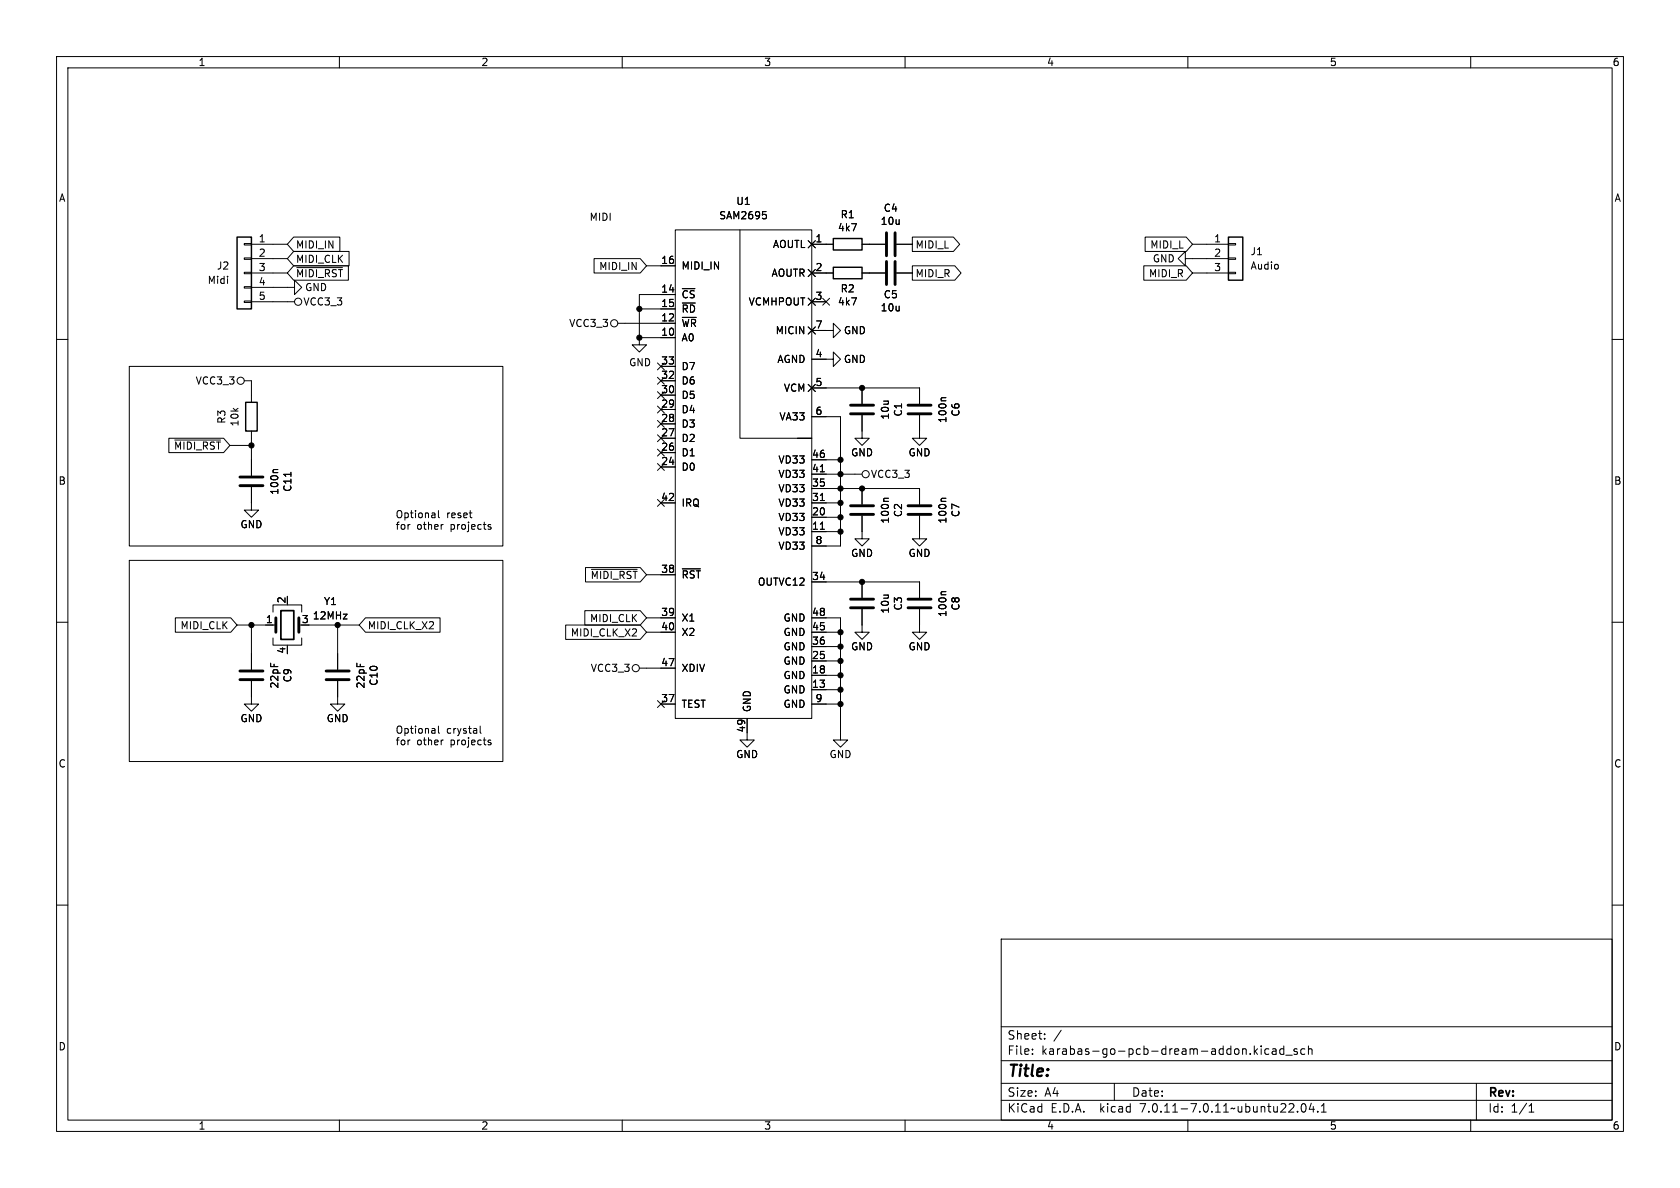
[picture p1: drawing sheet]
<svg xmlns="http://www.w3.org/2000/svg" width="297mm" height="210mm" viewBox="0 0 297 210" stroke-linecap="round" stroke-linejoin="round" font-family="sans-serif">
<g fill="none" stroke="#000" stroke-width=".18">
<path d="M10 10h277v190h-277zM12 12h273v186h-273zM60 10v2M110 10v2M160 10v2M210 10v2M260 10v2M134.8 37.4h.6M135.3 37.9l.2 .2v.3l-.2 .3M10 60h2M43.2 53.2h1.2v.3h-1.2zM43.2 50.7h1.2v.2h-1.2z"/>
<path d="M43.2 48.1h1.2v.3h-1.2zM43.2 45.6h1.2v.2h-1.2zM43.2 43.1h1.2v.2h-1.2zM44.4 50.8h7.7v-1.3l1.2 1.3-1.2 1.3v-1.3M44.4 43.2h6.4M44.4 48.3h6.4M44.4 53.3h7.7M44.4 45.7h6.4M51.9 44.4h9.8v2.6h-9.8l-1.1-1.3zM51.9 41.9h8.2v2.6h-8.2l-1.1-1.3zM51.9 47h9.7v2.5h-9.7l-1.1-1.2zM52.5 47.3h8"/>
<path d="M105 45.7h8.2l1.1 1.3-1.1 1.3h-8.2zM109.2 57.2h10.2M113 59.7v1.3h1.3l-1.3 1.2-1.2-1.2h1.2M113 59.7h6.4M113 54.6h6.4M114.3 47h5.1M119.4 40.6h24.1v86.4h-24.1zM119.4 52.1h-6.4v7.6M130.8 40.6v36.9h12.7h-2.5M142.9 42.5l1.2 1.3M142.9 47.6l1.2 1.3M142.9 52.7l1.2 1.3"/>
<path d="M142.9 57.8l1.2 1.3M143.5 58.4h3.8v-1.2l1.3 1.2-1.3 1.3v-1.3M143.5 43.2h3.8M143.5 48.3h3.8M143.5 53.3h2.5M144.1 42.5l-1.2 1.3M144.1 47.6l-1.2 1.3M144.1 52.7l-1.2 1.3M144.1 57.8l-1.2 1.3M145.4 52.7l1.3 1.2M146.7 52.7l-1.3 1.2M152.4 43.2h4.1"/>
<path d="M152.4 48.3h4.1M158.5 43.2h2.8M158.5 48.3h2.8M161.3 41.9h7.3l1.1 1.3-1.1 1.3h-7.3zM161.3 47h7.5l1.1 1.3-1.1 1.2h-7.5zM202.2 47h7.5l1.1 1.3-1.1 1.2h-7.5zM202.4 41.9h7.3l1.1 1.3-1.1 1.3h-7.3zM209.5 45.7v1.3l-1.2-1.3 1.2-1.2v1.2h7.7M210.8 43.2h6.4M210.8 48.3h6.4M217.2 48.1h1.2v.3h-1.2zM217.2 45.6h1.2v.2h-1.2z"/>
<path d="M217.2 43.1h1.2v.2h-1.2zM285 60h2M22.9 64.8h66v31.7h-66zM29.8 77.5h9.7l1.1 1.2-1.1 1.3h-9.7zM30.9 77.8h8.1M40.6 78.7h3.8M43.2 67.3h1.2v3.8M44.4 76.2v7.9M116.2 64.2l1.2 1.2M116.2 69.2l1.2 1.3M116.2 66.7l1.2 1.2M116.2 71.8l1.2 1.2"/>
<path d="M116.2 76.9l1.2 1.2M116.2 74.3l1.2 1.2M116.2 79.4l1.2 1.2M116.8 77.5h2.6M116.8 74.9h2.6M116.8 72.4h2.6M116.8 69.9h2.6M116.8 67.3h2.6M116.8 64.8h2.6M117.4 69.2l-1.2 1.3M117.4 74.3l-1.2 1.2M117.4 79.4l-1.2 1.2"/>
<path d="M117.4 64.2l-1.2 1.2M117.4 66.7l-1.2 1.2M117.4 71.8l-1.2 1.2M117.4 76.9l-1.2 1.2M142.9 67.9l1.2 1.3M143.5 63.5h3.8v-1.3l1.3 1.3-1.3 1.3v-1.3M143.5 68.6h19.1v2.8M143.5 73.7h5.1v22.8h-5.1M144.1 67.9l-1.2 1.3M152.4 73.4v4.1h1.3l-1.3 1.2-1.3-1.2h1.3M152.4 68.6v2.8M162.6 73.4v4.1h1.2l-1.2 1.2-1.3-1.2h1.3"/>
<path d="M167.2 70.3h-.6l-.2 .2M22.9 99.1h66v35.5h-66zM44.4 86.1v4.1h1.3l-1.3 1.2-1.2-1.2h1.2M49.1 83h-.6l-.2 .2M51.4 83.5v.7M77.5 90.3v1l.2 .2M78.2 92.7h.2M86.5 93.1l.3 .1v.2l-.2 .2h-.2M86.5 92.7l.3 .1M116.2 81.9l1.2 1.3M116.2 88.3l1.2 1.2M116.8 82.6h2.6"/>
<path d="M116.8 80h2.6M116.8 88.9h2.6M117.4 81.9l-1.2 1.3M117.4 88.3l-1.2 1.2M143.5 94h5.1M143.5 91.4h5.1M143.5 88.9h5.1M143.5 86.4h19.1v2.8M143.5 83.8h8.9M143.5 81.3h5.1M145 93.6h.7M145 88.5h.7"/>
<path d="M145 83.4h.7M152.4 91.2v4.1h1.3l-1.3 1.2-1.3-1.2h1.3M152.4 86.4v2.8M157.1 88.1h-.7l-.2 .2M162.6 91.2v4.1h1.2l-1.2 1.2-1.3-1.2h1.3M167.2 88.1h-.6l-.2 .2M10 110h2M31 109.2h9.8l1.1 1.3-1.1 1.3h-9.8zM41.9 110.5h6.9M44.4 110.5v7.9M48.3 112.8v1.2h5v-1.2M48.3 108.2v-1.3h5v1.3"/>
<path d="M50.8 114v.3M54.6 110.5h8.9M59.7 110.5v7.9M64.6 109.2h13.2v2.6h-13.2l-1.1-1.3zM100 110.5h13.2l1.1 1.3-1.1 1.2h-13.2zM103.4 107.9h9.8l1.1 1.3-1.1 1.3h-9.8zM103.5 100.3h9.7l1.1 1.3-1.1 1.3h-9.7zM104.6 100.6h8M113 118.1h6.4M114.3 101.6h5.1M114.3 109.2h5.1M114.3 111.8h5.1"/>
<path d="M120.6 100.6h3.2M143.5 109.2h5.1v21.6h1.3l-1.3 1.3-1.3-1.3h1.3M143.5 119.4h5.1M143.5 116.8h5.1M143.5 102.9h19.1v2.8M143.5 114.3h5.1M143.5 111.8h5.1M152.4 107.7v4.1h1.3l-1.3 1.2-1.3-1.2h1.3M152.4 102.9v2.8M162.6 107.7v4.1h1.2l-1.2 1.2-1.3-1.2h1.3M167.2 104.6h-.6l-.2 .2M285 110h2"/>
<path d="M44.4 120.4v4.1h1.3l-1.3 1.2-1.2-1.2h1.2M59.7 120.4v4.1h1.3l-1.3 1.2-1.3-1.2h1.3M77.5 128.4v1l.2 .2M78.2 130.8h.2M84.9 128.4v1l.2 .2M86.5 131.2l.3 .1v.2l-.2 .2h-.2M86.5 130.8l.3 .1M116.2 123.9l1.2 1.2M116.8 124.5h2.6M117.4 123.9l-1.2 1.2M132.1 127v3.8h1.2l-1.2 1.3-1.3-1.3h1.3M143.5 121.9h5.1"/>
<path d="M143.5 124.5h5.1M10 160h2M285 160h2M177 166h108v32h-108zM60 198v2M110 198v2M160 198v2M177 194.5h108M177 191.5h108M177 187.5h108M177 181.5h108M182.5 186.3v.1"/>
<path d="M182.5 185.5v.1M184.7 183.6v.1M184.7 182.8v.1M187.6 182.1l-1.3 2M197 191.5v3M210 198v2M221.9 185.8l.4 .6M222.3 185.4l-.6 .6M223 184.9v.1M223 185.4v1M224.3 185.5l-.4-.1-.3 .3v.4l.1 .2h.6M225 185.5h.5l.1 .9"/>
<path d="M225.6 185.8h-.5a.29 .29 0 0 0-.2 .3 .29 .29 0 0 0 .2 .3l.5-.1M227 185.5l-.5-.1-.3 .3v.4l.2 .2h.6M227 184.9v1.5M227.3 186.5h1.2M229.3 185.5l-.3-.1-.3 .2 .1 .2 .5 .2v.3h-.6M229.4 196.5v.1M230.2 195.2l.2-.1a.81 .81 0 0 1 .6 .6 .81 .81 0 0 1-.3 .8l-.2 .1a.81 .81 0 0 1-.3-1.4zM230.7 185.5l-.5-.1-.2 .3v.4l.1 .2h.6M231.3 185.5l.2-.1 .4 .1 .1 .9M231.3 184.9v1.5M231.8 195l-.3 1.1h.9M232.2 195.6v1"/>
<path d="M233 196.5v.1M233.6 196.6h.9M233.6 195.5l.4-.4v1.5M260 198v2M261 191.5v6.5M270.3 196.6h.9M270.3 195.5l.4-.4v1.5"/>
<circle cx="52.7" cy="53.3" r=".63"/>
<circle cx="108.6" cy="57.1" r=".63"/>
<circle cx="42.5" cy="67.3" r=".63"/>
<circle cx="153" cy="83.8" r=".63"/>
<circle cx="112.4" cy="118.1" r=".63"/>
</g>
<path d="M41.9 41.9h2.5v12.7h-2.5zM147.3 42.2h5.1v2h-5.1zM147.3 47.2h5.1v2.1h-5.1zM217.2 41.9h2.5v7.6h-2.5zM43.4 71.1h2.1v5.1h-2.1z" fill="none" stroke="#000" stroke-width=".25"/>
<g fill="none" stroke="#000" stroke-width=".51">
<path d="M156.7 41.1v4.1M156.7 46.2v4.1M158.2 41.1v4.1M158.2 46.2v4.1M150.4 73.2h4M150.4 71.6h4M160.5 73.2h4.1M160.5 71.6h4.1M42.4 85.9h4.1M42.4 84.3h4.1M150.4 90.9h4M150.4 89.4h4"/>
<path d="M160.5 90.9h4.1M160.5 89.4h4.1M42.4 118.6h4.1M48.8 109.2v2.6M52.8 109.2v2.6M57.7 118.6h4M150.4 107.4h4M150.4 105.9h4M160.5 107.4h4.1M160.5 105.9h4.1M42.4 120.1h4.1M57.7 120.1h4"/>
</g>
<path d="M49.7 108h2.2v5h-2.2z" fill="none" stroke="#000" stroke-width=".3"/>
<g fill="#000" stroke="#000" stroke-width=".18">
<circle cx="113" cy="54.6" r=".46"/>
<circle cx="113" cy="59.7" r=".46"/>
<circle cx="44.4" cy="78.7" r=".46"/>
<circle cx="152.4" cy="68.6" r=".46"/>
<circle cx="148.6" cy="91.4" r=".46"/>
<circle cx="148.6" cy="94" r=".46"/>
<circle cx="148.6" cy="86.4" r=".46"/>
<circle cx="148.6" cy="88.9" r=".46"/>
<circle cx="148.6" cy="83.8" r=".46"/>
<circle cx="148.6" cy="81.3" r=".46"/>
<circle cx="152.4" cy="86.4" r=".46"/>
<circle cx="44.4" cy="110.5" r=".46"/>
<circle cx="59.7" cy="110.5" r=".46"/>
<circle cx="148.6" cy="111.8" r=".46"/>
<circle cx="148.6" cy="114.3" r=".46"/>
<circle cx="148.6" cy="119.4" r=".46"/>
<circle cx="148.6" cy="116.8" r=".46"/>
<circle cx="152.4" cy="102.9" r=".46"/>
<circle cx="148.6" cy="121.9" r=".46"/>
<circle cx="148.6" cy="124.5" r=".46"/>
</g>
<text font-size="2.8" x="178" y="190.9">Title:</text>
<g font-size="2.1">
<text x="178" y="184">Sheet:</text>
<text x="178" y="186.7">File:</text>
<text x="184.1" y="186.7">karabas-go-pcb-dream-addon.kicad_sch</text>
<text x="178" y="196.9">KiCad</text>
<text x="178" y="194.1">Size:</text>
<text x="184.7" y="194.1">A4</text>
<text x="185.7" y="196.9">E.D.A.</text>
<text x="194.6" y="196.9">kicad</text>
<text x="200" y="194.1">Date:</text>
<text x="201.8" y="196.9">7.0.11-7.0.11~ubuntu22.04.1</text>
<text x="263" y="194.3">Rev:</text>
<text x="263" y="196.9">Id:</text>
<text x="267.1" y="196.9">1/1</text>
</g>
<g font-size="1.8">
<text x="35" y="11.9">1</text>
<text x="85" y="11.9">2</text>
<text x="135" y="11.9">3</text>
<text x="185" y="11.9">4</text>
<text x="235" y="11.9">5</text>
<text x="285" y="11.9">6</text>
<text x="10.3" y="35.9">A</text>
<text x="285.3" y="35.9">A</text>
<text x="104.1" y="39.1">MIDI</text>
<text x="127" y="39">SAM2695</text>
<text x="130.1" y="36.4">U1</text>
<text x="148" y="41.1">4k7</text>
<text x="148.5" y="38.8">R1</text>
<text x="155.6" y="40">10u</text>
<text x="156.1" y="37.6">C4</text>
<text x="38.3" y="47.9">J2</text>
<text x="45.6" y="42.9">1</text>
<text x="45.6" y="45.5">2</text>
<text x="52.2" y="46.7">MIDI_CLK</text>
<text x="52.2" y="44.1">MIDI_IN</text>
<text x="105.8" y="47.9">MIDI_IN</text>
<text x="116.8" y="46.7">16</text>
<text x="120.4" y="47.9">MIDI_IN</text>
<text x="136.5" y="44">AOUTL</text>
<text x="144.1" y="42.9">1</text>
<text x="161.8" y="44.1">MIDI_L</text>
<text x="203.3" y="44.1">MIDI_L</text>
<text x="203.7" y="46.6">GND</text>
<text x="214.6" y="42.9">1</text>
<text x="214.6" y="45.5">2</text>
<text x="221" y="45.3">J1</text>
<text x="221" y="47.9">Audio</text>
<text x="36.6" y="50.4">Midi</text>
<text x="45.6" y="48">3</text>
<text x="45.6" y="50.5">4</text>
<text x="45.6" y="53.1">5</text>
<text x="52.2" y="49.2">~{MIDI_RST}</text>
<text x="53.8" y="51.7">GND</text>
<text x="116.8" y="51.8">14</text>
<text x="120.4" y="52.9">~{CS}</text>
<text x="136.3" y="49.1">AOUTR</text>
<text x="144.1" y="48">2</text>
<text x="144.1" y="53.1">3</text>
<text x="148.5" y="51.9">R2</text>
<text x="156.1" y="52.9">C5</text>
<text x="161.8" y="49.2">MIDI_R</text>
<text x="203" y="49.2">MIDI_R</text>
<text x="214.6" y="48">3</text>
<text x="53.5" y="54.2">VCC3_3</text>
<text x="100.5" y="58">VCC3_3</text>
<text x="116.8" y="59.4">10</text>
<text x="116.8" y="56.9">12</text>
<text x="116.8" y="54.4">15</text>
<text x="120.4" y="58">~{WR}</text>
<text x="120.4" y="55.5">~{RD}</text>
<text x="132.3" y="54.2">VCMHPOUT</text>
<text x="137" y="59.3">MICIN</text>
<text x="144.1" y="58.2">7</text>
<text x="148" y="54.2">4k7</text>
<text x="149.1" y="59.3">GND</text>
<text x="155.6" y="55.2">10u</text>
<text x="111.1" y="64.9">GND</text>
<text x="116.8" y="64.5">33</text>
<text x="120.4" y="60.6">A0</text>
<text x="120.4" y="65.6">D7</text>
<text x="137.3" y="64.4">AGND</text>
<text x="144.1" y="63.2">4</text>
<text x="149.1" y="64.4">GND</text>
<text x="34.5" y="68.2">VCC3_3</text>
<text x="116.8" y="69.6">30</text>
<text x="116.8" y="67.1">32</text>
<text x="120.4" y="70.7">D5</text>
<text x="120.4" y="68.2">D6</text>
<text x="138.5" y="69.4">VCM</text>
<text x="144.1" y="68.3">5</text>
<text x="40.1" y="75" transform="rotate(-90 40.1 75)">R3</text>
<text x="42.4" y="75.5" transform="rotate(-90 42.4 75.5)">10k</text>
<text x="116.8" y="77.2">27</text>
<text x="116.8" y="74.7">28</text>
<text x="116.8" y="72.1">29</text>
<text x="120.4" y="75.8">D3</text>
<text x="120.4" y="73.3">D4</text>
<text x="137.7" y="74.5">VA33</text>
<text x="144.1" y="73.4">6</text>
<text x="157.4" y="74.3" transform="rotate(-90 157.4 74.3)">10u</text>
<text x="159.7" y="73.7" transform="rotate(-90 159.7 73.7)">C1</text>
<text x="167.5" y="74.9" transform="rotate(-90 167.5 74.9)">100n</text>
<text x="169.8" y="73.7" transform="rotate(-90 169.8 73.7)">C6</text>
<text x="30.7" y="79.7">~{MIDI_RST}</text>
<text x="116.8" y="82.3">24</text>
<text x="116.8" y="79.8">26</text>
<text x="120.4" y="83.4">D0</text>
<text x="120.4" y="80.9">D1</text>
<text x="120.4" y="78.3">D2</text>
<text x="137.5" y="82.1">VD33</text>
<text x="143.5" y="83.6">41</text>
<text x="143.5" y="81">46</text>
<text x="150.4" y="80.9">GND</text>
<text x="160.5" y="80.9">GND</text>
<text x="10.3" y="85.9">B</text>
<text x="49.4" y="87.6" transform="rotate(-90 49.4 87.6)">100n</text>
<text x="51.7" y="87" transform="rotate(-90 51.7 87)">C11</text>
<text x="116.8" y="88.6">42</text>
<text x="120.4" y="89.8">IRQ</text>
<text x="137.5" y="89.8">VD33</text>
<text x="137.5" y="87.2">VD33</text>
<text x="137.5" y="84.7">VD33</text>
<text x="143.5" y="88.6">31</text>
<text x="143.5" y="86.1">35</text>
<text x="153.9" y="84.7">VCC3_3</text>
<text x="285.3" y="85.9">B</text>
<text x="42.4" y="93.6">GND</text>
<text x="69.8" y="91.7">Optional</text>
<text x="69.8" y="93.7">for</text>
<text x="73.7" y="93.7">other</text>
<text x="78.9" y="91.7">reset</text>
<text x="79.8" y="93.7">projects</text>
<text x="137.5" y="94.8">VD33</text>
<text x="137.5" y="92.3">VD33</text>
<text x="143.5" y="93.7">11</text>
<text x="143.5" y="91.2">20</text>
<text x="157.4" y="92.7" transform="rotate(-90 157.4 92.7)">100n</text>
<text x="159.7" y="91.5" transform="rotate(-90 159.7 91.5)">C2</text>
<text x="167.5" y="92.7" transform="rotate(-90 167.5 92.7)">100n</text>
<text x="169.8" y="91.5" transform="rotate(-90 169.8 91.5)">C7</text>
<text x="116.8" y="101.3">38</text>
<text x="137.5" y="97.4">VD33</text>
<text x="144.1" y="96.3">8</text>
<text x="150.4" y="98.7">GND</text>
<text x="160.5" y="98.7">GND</text>
<text x="50.5" y="106.8" transform="rotate(-90 50.5 106.8)">2</text>
<text x="57.2" y="107.2">Y1</text>
<text x="104.3" y="102.6">~{MIDI_RST}</text>
<text x="120.4" y="102.5">~{RST}</text>
<text x="133.9" y="103.7">OUTVC12</text>
<text x="143.5" y="102.6">34</text>
<text x="31.8" y="111.4">MIDI_CLK</text>
<text x="46.9" y="110.2">1</text>
<text x="53.3" y="110.2">3</text>
<text x="55.2" y="109.7">12MHz</text>
<text x="64.9" y="111.4">MIDI_CLK_X2</text>
<text x="100.8" y="112.7">MIDI_CLK_X2</text>
<text x="104.2" y="110.2">MIDI_CLK</text>
<text x="116.8" y="109">39</text>
<text x="116.8" y="111.5">40</text>
<text x="120.4" y="110.1">X1</text>
<text x="120.4" y="112.6">X2</text>
<text x="138.4" y="112.6">GND</text>
<text x="138.4" y="110.1">GND</text>
<text x="143.5" y="111.5">45</text>
<text x="143.5" y="109">48</text>
<text x="157.4" y="108.6" transform="rotate(-90 157.4 108.6)">10u</text>
<text x="159.7" y="108" transform="rotate(-90 159.7 108)">C3</text>
<text x="167.5" y="109.2" transform="rotate(-90 167.5 109.2)">100n</text>
<text x="169.8" y="108" transform="rotate(-90 169.8 108)">C8</text>
<text x="50.5" y="115.6" transform="rotate(-90 50.5 115.6)">4</text>
<text x="104.3" y="119">VCC3_3</text>
<text x="116.8" y="117.9">47</text>
<text x="120.4" y="119">XDIV</text>
<text x="138.4" y="117.7">GND</text>
<text x="138.4" y="115.2">GND</text>
<text x="143.5" y="119.1">18</text>
<text x="143.5" y="116.6">25</text>
<text x="143.5" y="114">36</text>
<text x="150.4" y="115.2">GND</text>
<text x="160.5" y="115.2">GND</text>
<text x="49.4" y="121.8" transform="rotate(-90 49.4 121.8)">22pF</text>
<text x="51.7" y="120.7" transform="rotate(-90 51.7 120.7)">C9</text>
<text x="64.6" y="121.8" transform="rotate(-90 64.6 121.8)">22pF</text>
<text x="67" y="121.3" transform="rotate(-90 67 121.3)">C10</text>
<text x="116.8" y="124.2">37</text>
<text x="120.4" y="125.3">TEST</text>
<text x="132.9" y="126" transform="rotate(-90 132.9 126)">GND</text>
<text x="138.4" y="122.8">GND</text>
<text x="138.4" y="120.2">GND</text>
<text x="138.4" y="125.3">GND</text>
<text x="143.5" y="121.7">13</text>
<text x="144.1" y="124.2">9</text>
<text x="42.4" y="127.9">GND</text>
<text x="57.7" y="127.9">GND</text>
<text x="69.8" y="129.8">Optional</text>
<text x="69.8" y="131.8">for</text>
<text x="73.7" y="131.8">other</text>
<text x="78.9" y="129.8">crystal</text>
<text x="79.8" y="131.8">projects</text>
<text x="131.8" y="129.6" transform="rotate(-90 131.8 129.6)">49</text>
<text x="10.3" y="135.9">C</text>
<text x="130" y="134.2">GND</text>
<text x="146.6" y="134.2">GND</text>
<text x="285.3" y="135.9">C</text>
<text x="10.3" y="185.9">D</text>
<text x="285.3" y="185.9">D</text>
<text x="35" y="199.9">1</text>
<text x="85" y="199.9">2</text>
<text x="135" y="199.9">3</text>
<text x="185" y="199.9">4</text>
<text x="235" y="199.9">5</text>
<text x="285" y="199.9">6</text>
</g>
</svg>
